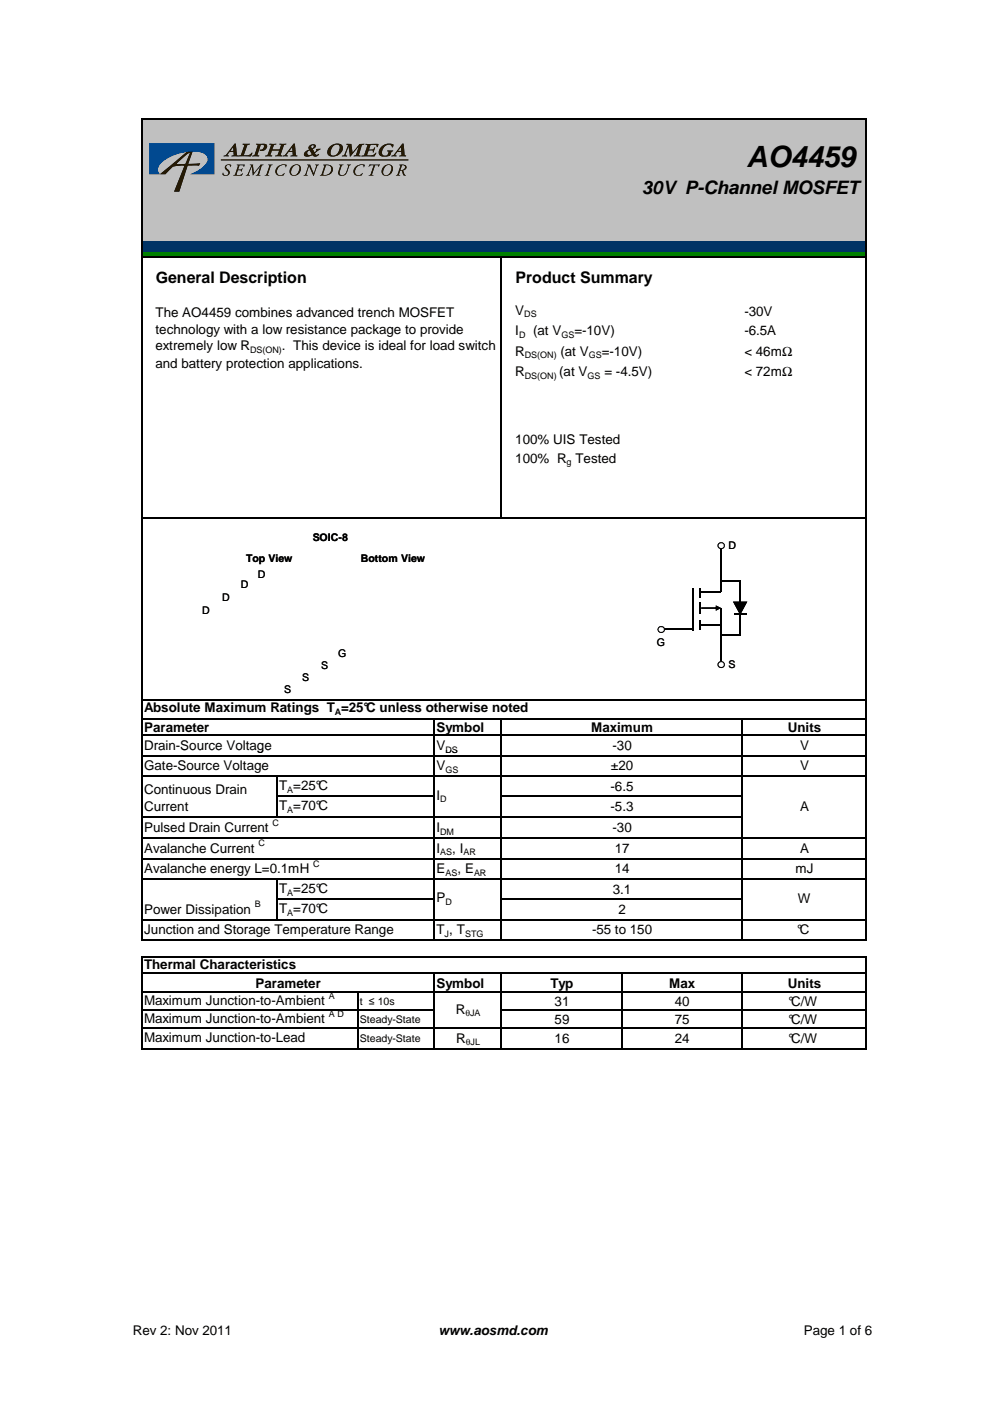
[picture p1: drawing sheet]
<svg xmlns="http://www.w3.org/2000/svg" width="210mm" height="297mm" viewBox="0 0 210 297" stroke-linecap="round" stroke-linejoin="round" font-family="sans-serif">
<path d="M30.1 25.3h153.6v25.8h-153.6z" fill="#c0c0c0"/>
<path d="M30.1 51.1h153.6v2.3h-153.6z" fill="#003365"/>
<path d="M30.1 53.3h153.6v1.3h-153.6z" fill="#008000"/>
<g fill="none" stroke="#000" stroke-width=".25">
<path d="M30 25v135.1M30.1 25.1h153.7M183.6 25.3v134.8M30.1 54.6h153.7M106.3 54.7v55.3M30.1 109.9h153.7M152.9 116.1v9.5h-4.4M152.9 128.9v11.6M156.9 130.2v4.5h-4M156.9 123.1v4.6M30.1 148.5h153.7M30.1 152.4h153.7"/>
<path d="M30.1 155.9h153.7M92 152.5v7.6M106.3 152.5v7.6M157.3 152.5v7.6"/>
</g>
<path d="M148.5 124.6v2.1M148.5 127.7v2.5M148.5 131.4v2.1" fill="none" stroke="#000" stroke-width=".42"/>
<path d="M140.8 133.5h6.1M146.9 124.6v9.1M148.5 132.4h4.4M152.9 123.1h4" fill="none" stroke="#000" stroke-width=".3"/>
<g fill="#000">
<path d="M148.7 128.8h3.4v.3h-3.4zM151.8 128.4l1.1 .5-1.1 .6z"/>
<path d="M155.4 127.6h3.1l-1.6 2.8zM155.6 127.8l.1-.2 1.3 2.5h-.2l1.4-2.5 .1 .2z"/>
</g>
<path d="M155.6 127.7h2.7l-1.4 2.5z" fill="#000"/>
<circle cx="152.9" cy="115.7" r=".66" fill="#fff"/>
<path d="M152.1 115.7a.75 .75 0 0 1 1.5 0 .75 .75 0 0 1-1.5 0zM152.4 115.7a.55 .55 0 0 0 1 0 .55 .55 0 0 0-1 0z" fill="#000"/>
<circle cx="140.2" cy="133.5" r=".64" fill="#fff"/>
<path d="M139.4 133.5a.76 .76 0 0 1 1.5 0 .76 .76 0 0 1-1.5 0zM139.7 133.5a.53 .53 0 0 0 1 0 .53 .53 0 0 0-1 0z" fill="#000"/>
<circle cx="152.9" cy="140.9" r=".66" fill="#fff"/>
<path d="M152.1 140.9a.8 .8 0 0 1 1.6 0 .8 .8 0 0 1-1.6 0zM152.4 140.9a.55 .55 0 0 0 1 0 .55 .55 0 0 0-1 0z" fill="#000"/>
<path d="M155.6 130.2h2.7" fill="none" stroke="#000" stroke-width=".3"/>
<g fill="#251a05">
<path d="M51.5 30.5h1.5l-.1 .1-.5 .2-.7 2.1a1.63 1.63 0 0 0 1.8-.5v.1a.59 .59 0 0 1-.5 .7l-2.5-.1 .1-.1 .5-.2 .7-2-.4-.2z"/>
<path d="M54.3 30.5h1.3a.72 .72 0 0 1 1 .3 .72 .72 0 0 1-.4 1 .74 .74 0 0 1-1.1 0l.1-.1a.62 .62 0 0 0 .6-.3 .62 .62 0 0 0-.1-.7l-.4 .1-.7 1.9-.1 .2 .5 .1-.1 .1-1.4 .1 .4-.3 .4-.9 .3-1.2-.3-.2z"/>
<path d="M57.1 30.5h1.5l-.1 .1-.4 .1-.3 1h.9h.6l.3-1-.4-.1 .1-.1h1.4l-.5 .2-.1 .3-.6 1.9 .3 .1v.1l-1.4-.1a.75 .75 0 0 0 .7-.8l.1-.3h-1.5l-.4 1 .4 .1v.1h-1.5l.5-.2 .2-.5 .6-1.7-.4-.1z"/>
<path d="M73.5 30.5h1l.3 1.8 1-1.3a1.21 1.21 0 0 1 1.4-.5l-.5 .4-.6 2 .4 .1-.1 .2-1.4-.1v-.1a.69 .69 0 0 0 .7-.8l.4-1.2-1.8 2.2h-.1l-.3-2.1-.6 1.7 .3 .2v.2h-1.1l.5-.4 .7-1.7 .1-.3-.4-.1z"/>
<path d="M77.5 30.5h2.7l-.1 .7-.2-.1a.52 .52 0 0 0-.3-.4 .52 .52 0 0 0-.5 0h-.5l-.3 1a.81 .81 0 0 0 1.1-.4h.1l-.3 1h-.2l.1-.3a.66 .66 0 0 0-1-.1l-.3 .9a1.61 1.61 0 0 0 2-.4v.1a.86 .86 0 0 1-1.3 .6l-1.9 .1v-.2a.46 .46 0 0 0 .7-.4l.6-1.9h-.4z"/>
<path d="M80.9 31.1a1.99 1.99 0 0 1 2.5-.3l-.2 .4a1 1 0 0 0-1-.6 1 1 0 0 0-.9 .8 .98 .98 0 0 0 .1 1.6 .68 .68 0 0 0 .8-.2 .68 .68 0 0 0 .1-.7l-.2-.1v-.1h1.3l-.3 .2a1.24 1.24 0 0 1-1.6 1.1 1.01 1.01 0 0 1-1.2-.5 1.01 1.01 0 0 1 .3-1.2z"/>
<path d="M47.9 35l.6-.1 .5 .1-.2 .4-.1-.4h-.5a.63 .63 0 0 0 .3 1.1 .81 .81 0 0 1-.2 1.1 .81 .81 0 0 1-1.1-.2l.1-.4a.54 .54 0 0 0 .7 .5 .54 .54 0 0 0 .2-.8l-.1-.2a.67 .67 0 0 1-.2-1.1z"/>
<path d="M50.2 34.9h1.7l-.2 .5a.58 .58 0 0 0-.9-.3l-.3 .8a.7 .7 0 0 0 .9-.2l-.2 .7a.44 .44 0 0 0-.4-.4 .44 .44 0 0 0-.4 .2l-.2 .8a1.17 1.17 0 0 0 1.3-.2l-.1 .1a.88 .88 0 0 1-1 .3h-1l.3-.1 .2-.4 .5-1.5z"/>
<path d="M53 34.9h.7l.1 1.8 1.1-1.3a.7 .7 0 0 1 1-.5l-.4 .3-.5 1.4-.1 .4 .3 .2h-1l.4-.2 .6-1.7-1.6 1.9-.2-1.9-.7 1.6 .3 .3h-.9l.1-.1a3.1 3.1 0 0 0 1.1-1.9z"/>
<path d="M56.9 34.9h.9l-.4 .3-.5 1.5-.1 .4 .3 .1h-1l.4-.2 .5-1.6 .1-.3z"/>
<path d="M58.9 35.3l.6-.3 1-.1 .3 .1-.2 .5a.76 .76 0 0 0-.7-.6 .76 .76 0 0 0-.7 .5l-.3 .4a.86 .86 0 0 0 .2 1.3 .86 .86 0 0 0 1.2-.4 .89 .89 0 0 1-1.4 .5 1.12 1.12 0 0 1 0-1.9z"/>
<path d="M65.1 34.9h.7l.7 1.8 .6-1.6-.3-.2h.8l-.3 .3-.8 2.1-1-2.1-.5 1.8 .2 .2h-.8l.3-.2 .3-.6 .4-1.3z"/>
<path d="M71.9 34.9h.9l-.4 .3-.4 1.7a.87 .87 0 0 0 1 .2 .87 .87 0 0 0 .5-.8l.3-1.2-.2-.2h.8a.77 .77 0 0 0-.6 .9 1.39 1.39 0 0 1-1.7 1.4 .62 .62 0 0 1-.3-.9l.3-1.1z"/>
<path d="M75.5 35.3l.5-.3 1-.1 .4 .1-.3 .5a.76 .76 0 0 0-.6-.6 .76 .76 0 0 0-.8 .5l-.3 .4a.86 .86 0 0 0 .2 1.3 .86 .86 0 0 0 1.3-.4 .89 .89 0 0 1-1.5 .5 1.12 1.12 0 0 1 .1-1.9z"/>
<path d="M78.4 34.8l2.1 .1-.2 .5-.2-.4h-.6l-.6 2 .2 .2h-.9l.4-.2 .6-2-.6 .1-.4 .2z"/>
<path d="M49.7 30.4h.3l.2 2a.4 .4 0 0 0 .3 .6v.2h-1.4l.5-.3-.1-.7h-.8l-.5 .6 .3 .2v.1l-1.1 .1 .6-.4zM49.4 31.2l-.6 .8h.7z"/>
<path d="M62.3 30.4h.2l.2 2a.4 .4 0 0 0 .4 .6l-.1 .2h-1.4l.5-.3-.1-.7h-.8l-.5 .6 .4 .2-.1 .1-1.1 .1 .6-.4zM61.9 31.2l-.6 .8h.7z"/>
<path d="M65.7 30.8l.5-.2a.51 .51 0 0 1 .8 .3 .51 .51 0 0 1-.6 .6l-.1 .1 .4 .7a.44 .44 0 0 0 .3-.7l1-.1-1.2 1a.5 .5 0 0 0 .8 .2 .81 .81 0 0 1-1.4 .2 1.31 1.31 0 0 1-1.8 0 1.26 1.26 0 0 1 1.2-1.2 .58 .58 0 0 1 .1-.9zM65.3 32a.48 .48 0 0 0 0 .8 .48 .48 0 0 0 .8-.2l-.5-.7zM66 30.9a.29 .29 0 0 0 .1 .5 .29 .29 0 0 0 .4-.3 .27 .27 0 0 0-.1-.4 .27 .27 0 0 0-.4 .2z"/>
<path d="M70 31.1l.9-.6a1.18 1.18 0 0 1 1.3 .1 1.18 1.18 0 0 1 .4 1.2 1.91 1.91 0 0 1-3.1 .9 1.58 1.58 0 0 1 .5-1.6zM70.7 30.9a1.63 1.63 0 0 0-.4 2 1.52 1.52 0 0 0 1.6-2.1l-.5-.2z"/>
<path d="M85.3 30.4h.3l.1 2a.4 .4 0 0 0 .4 .6v.2h-1.5l.5-.3v-.7h-.9l-.4 .6 .3 .2v.1l-1.1 .1 .5-.4zM85 31.2l-.6 .8h.7z"/>
<path d="M61.7 35.4a1.21 1.21 0 0 1 2 0 1.42 1.42 0 0 1-.5 1.5 1.42 1.42 0 0 1-1.6 .1 1.24 1.24 0 0 1 .1-1.6zM62.3 35.2l-.4 .5a.85 .85 0 0 0-.2 .9 .85 .85 0 0 0 .6 .6 1.46 1.46 0 0 0 1-2.1l-.4-.1z"/>
<path d="M68.5 34.9h.4a1.17 1.17 0 0 1 1.6 1.3 2.24 2.24 0 0 1-2.5 1h-.2l.4-.2 .5-1.7 .1-.2zM69.1 35l-.6 2a1.2 1.2 0 0 0 1.4-.3 1.2 1.2 0 0 0 .1-1.5z"/>
<path d="M81.2 35.4a1.21 1.21 0 0 1 2.1 0 1.42 1.42 0 0 1-.5 1.5 1.42 1.42 0 0 1-1.7 .1 1.24 1.24 0 0 1 .1-1.6zM81.8 35.2l-.4 .5a.85 .85 0 0 0-.2 .9 .85 .85 0 0 0 .6 .6 1.46 1.46 0 0 0 1.1-2.1l-.5-.1z"/>
<path d="M84.7 34.9a1.15 1.15 0 0 1 1.5 .6l-.2 .4-.5 .3a1.1 1.1 0 0 0 .6 1h-.5l-.5-1-.3 .1-.2 .7 .2 .2h-.8l.3-.2 .5-1.6 .1-.3zM85.3 35l-.4 .9 .2 .2a.55 .55 0 0 0 .7-.4 .55 .55 0 0 0-.4-.7z"/>
<path d="M33.9 36.9h1.2a3.8 3.8 0 0 1 2.3-1.7l1.7-.1-2.2 5.5h1.1l1.8-5.5h2.4l.2-.5-2.5 .2 1-2.8-1.4 .2zM37.4 34.7l2.2-2 .7-.3-1 2.4h-1.5z"/>
</g>
<path d="M46.8 33.9h39.8" fill="none" stroke="#251a05" stroke-width=".21"/>
<path d="M31.7 30.4h13.8v6.5h-5.2a5.4 5.4 0 0 0 3.8-3.1 1.58 1.58 0 0 0-1.4-1.5 10.1 10.1 0 0 0-8.8 2.5 1.46 1.46 0 0 0 0 2.1h-2.2z" fill="#014990"/>
<path d="M106.3 177.7h51v8.7h-51z" fill="#fff"/>
<g fill="none" stroke="#000" stroke-width=".25">
<path d="M152.9 116.1v9.5h-4.4M152.9 128.9v11.6M156.9 130.2v4.5h-4M156.9 123.1v4.6M30 155.8v43.6M30.1 155.9h153.7M92 156v43.4M106.3 156v43.4M157.3 156v43.4M183.6 156v43.4M30.1 160.2h153.7M30.1 164.5h153.7"/>
<path d="M30.1 173.2h127.3M30.1 177.7h153.7M58.6 164.7v8.6M58.8 168.9h33.3M106.4 168.9h51M30.1 182h153.7M30.1 186.4h153.7M30.1 195h153.7M30.1 199.3h153.7M58.6 186.5v8.6M58.8 190.7h33.3M106.4 190.7h51"/>
<path d="M30 202.7v19.8M30.1 214.1h62M30.1 202.8h153.7M30.1 206.3h153.7M30.1 210.2h153.7M30.1 218h153.7M75.9 210.4v12.1M92 206.5v16M106.3 206.5v16M106.4 214.1h77.4M131.8 206.5v16M157.3 206.5v16"/>
<path d="M183.6 202.9v19.6M30.1 222.3h153.7"/>
</g>
<path d="M148.5 124.6v2.1M148.5 127.7v2.5M148.5 131.4v2.1" fill="none" stroke="#000" stroke-width=".42"/>
<path d="M140.8 133.5h6.1M146.9 124.6v9.1M148.5 132.4h4.4M152.9 123.1h4" fill="none" stroke="#000" stroke-width=".3"/>
<g fill="#000">
<path d="M148.7 128.8h3.4v.3h-3.4zM151.8 128.4l1.1 .5-1.1 .6z"/>
<path d="M155.4 127.6h3.1l-1.6 2.8zM155.6 127.8l.1-.2 1.3 2.5h-.2l1.4-2.5 .1 .2z"/>
</g>
<path d="M155.6 127.7h2.7l-1.4 2.5z" fill="#000"/>
<circle cx="152.9" cy="115.7" r=".66" fill="#fff"/>
<path d="M152.1 115.7a.75 .75 0 0 1 1.5 0 .75 .75 0 0 1-1.5 0zM152.4 115.7a.55 .55 0 0 0 1 0 .55 .55 0 0 0-1 0z" fill="#000"/>
<circle cx="140.2" cy="133.5" r=".64" fill="#fff"/>
<path d="M139.4 133.5a.76 .76 0 0 1 1.5 0 .76 .76 0 0 1-1.5 0zM139.7 133.5a.53 .53 0 0 0 1 0 .53 .53 0 0 0-1 0z" fill="#000"/>
<circle cx="152.9" cy="140.9" r=".66" fill="#fff"/>
<path d="M152.1 140.9a.8 .8 0 0 1 1.6 0 .8 .8 0 0 1-1.6 0zM152.4 140.9a.55 .55 0 0 0 1 0 .55 .55 0 0 0-1 0z" fill="#000"/>
<path d="M155.6 130.2h2.7" fill="none" stroke="#000" stroke-width=".3"/>
<g fill="#251a05">
<path d="M51.5 30.5h1.5l-.1 .1-.5 .2-.7 2.1a1.63 1.63 0 0 0 1.8-.5v.1a.59 .59 0 0 1-.5 .7l-2.5-.1 .1-.1 .5-.2 .7-2-.4-.2z"/>
<path d="M54.3 30.5h1.3a.72 .72 0 0 1 1 .3 .72 .72 0 0 1-.4 1 .74 .74 0 0 1-1.1 0l.1-.1a.62 .62 0 0 0 .6-.3 .62 .62 0 0 0-.1-.7l-.4 .1-.7 1.9-.1 .2 .5 .1-.1 .1-1.4 .1 .4-.3 .4-.9 .3-1.2-.3-.2z"/>
<path d="M57.1 30.5h1.5l-.1 .1-.4 .1-.3 1h.9h.6l.3-1-.4-.1 .1-.1h1.4l-.5 .2-.1 .3-.6 1.9 .3 .1v.1l-1.4-.1a.75 .75 0 0 0 .7-.8l.1-.3h-1.5l-.4 1 .4 .1v.1h-1.5l.5-.2 .2-.5 .6-1.7-.4-.1z"/>
<path d="M73.5 30.5h1l.3 1.8 1-1.3a1.21 1.21 0 0 1 1.4-.5l-.5 .4-.6 2 .4 .1-.1 .2-1.4-.1v-.1a.69 .69 0 0 0 .7-.8l.4-1.2-1.8 2.2h-.1l-.3-2.1-.6 1.7 .3 .2v.2h-1.1l.5-.4 .7-1.7 .1-.3-.4-.1z"/>
<path d="M77.5 30.5h2.7l-.1 .7-.2-.1a.52 .52 0 0 0-.3-.4 .52 .52 0 0 0-.5 0h-.5l-.3 1a.81 .81 0 0 0 1.1-.4h.1l-.3 1h-.2l.1-.3a.66 .66 0 0 0-1-.1l-.3 .9a1.61 1.61 0 0 0 2-.4v.1a.86 .86 0 0 1-1.3 .6l-1.9 .1v-.2a.46 .46 0 0 0 .7-.4l.6-1.9h-.4z"/>
<path d="M80.9 31.1a1.99 1.99 0 0 1 2.5-.3l-.2 .4a1 1 0 0 0-1-.6 1 1 0 0 0-.9 .8 .98 .98 0 0 0 .1 1.6 .68 .68 0 0 0 .8-.2 .68 .68 0 0 0 .1-.7l-.2-.1v-.1h1.3l-.3 .2a1.24 1.24 0 0 1-1.6 1.1 1.01 1.01 0 0 1-1.2-.5 1.01 1.01 0 0 1 .3-1.2z"/>
<path d="M47.9 35l.6-.1 .5 .1-.2 .4-.1-.4h-.5a.63 .63 0 0 0 .3 1.1 .81 .81 0 0 1-.2 1.1 .81 .81 0 0 1-1.1-.2l.1-.4a.54 .54 0 0 0 .7 .5 .54 .54 0 0 0 .2-.8l-.1-.2a.67 .67 0 0 1-.2-1.1z"/>
<path d="M50.2 34.9h1.7l-.2 .5a.58 .58 0 0 0-.9-.3l-.3 .8a.7 .7 0 0 0 .9-.2l-.2 .7a.44 .44 0 0 0-.4-.4 .44 .44 0 0 0-.4 .2l-.2 .8a1.17 1.17 0 0 0 1.3-.2l-.1 .1a.88 .88 0 0 1-1 .3h-1l.3-.1 .2-.4 .5-1.5z"/>
<path d="M53 34.9h.7l.1 1.8 1.1-1.3a.7 .7 0 0 1 1-.5l-.4 .3-.5 1.4-.1 .4 .3 .2h-1l.4-.2 .6-1.7-1.6 1.9-.2-1.9-.7 1.6 .3 .3h-.9l.1-.1a3.1 3.1 0 0 0 1.1-1.9z"/>
<path d="M56.9 34.9h.9l-.4 .3-.5 1.5-.1 .4 .3 .1h-1l.4-.2 .5-1.6 .1-.3z"/>
<path d="M58.9 35.3l.6-.3 1-.1 .3 .1-.2 .5a.76 .76 0 0 0-.7-.6 .76 .76 0 0 0-.7 .5l-.3 .4a.86 .86 0 0 0 .2 1.3 .86 .86 0 0 0 1.2-.4 .89 .89 0 0 1-1.4 .5 1.12 1.12 0 0 1 0-1.9z"/>
<path d="M65.1 34.9h.7l.7 1.8 .6-1.6-.3-.2h.8l-.3 .3-.8 2.1-1-2.1-.5 1.8 .2 .2h-.8l.3-.2 .3-.6 .4-1.3z"/>
<path d="M71.9 34.9h.9l-.4 .3-.4 1.7a.87 .87 0 0 0 1 .2 .87 .87 0 0 0 .5-.8l.3-1.2-.2-.2h.8a.77 .77 0 0 0-.6 .9 1.39 1.39 0 0 1-1.7 1.4 .62 .62 0 0 1-.3-.9l.3-1.1z"/>
<path d="M75.5 35.3l.5-.3 1-.1 .4 .1-.3 .5a.76 .76 0 0 0-.6-.6 .76 .76 0 0 0-.8 .5l-.3 .4a.86 .86 0 0 0 .2 1.3 .86 .86 0 0 0 1.3-.4 .89 .89 0 0 1-1.5 .5 1.12 1.12 0 0 1 .1-1.9z"/>
<path d="M78.4 34.8l2.1 .1-.2 .5-.2-.4h-.6l-.6 2 .2 .2h-.9l.4-.2 .6-2-.6 .1-.4 .2z"/>
<path d="M49.7 30.4h.3l.2 2a.4 .4 0 0 0 .3 .6v.2h-1.4l.5-.3-.1-.7h-.8l-.5 .6 .3 .2v.1l-1.1 .1 .6-.4zM49.4 31.2l-.6 .8h.7z"/>
<path d="M62.3 30.4h.2l.2 2a.4 .4 0 0 0 .4 .6l-.1 .2h-1.4l.5-.3-.1-.7h-.8l-.5 .6 .4 .2-.1 .1-1.1 .1 .6-.4zM61.9 31.2l-.6 .8h.7z"/>
<path d="M65.7 30.8l.5-.2a.51 .51 0 0 1 .8 .3 .51 .51 0 0 1-.6 .6l-.1 .1 .4 .7a.44 .44 0 0 0 .3-.7l1-.1-1.2 1a.5 .5 0 0 0 .8 .2 .81 .81 0 0 1-1.4 .2 1.31 1.31 0 0 1-1.8 0 1.26 1.26 0 0 1 1.2-1.2 .58 .58 0 0 1 .1-.9zM65.3 32a.48 .48 0 0 0 0 .8 .48 .48 0 0 0 .8-.2l-.5-.7zM66 30.9a.29 .29 0 0 0 .1 .5 .29 .29 0 0 0 .4-.3 .27 .27 0 0 0-.1-.4 .27 .27 0 0 0-.4 .2z"/>
<path d="M70 31.1l.9-.6a1.18 1.18 0 0 1 1.3 .1 1.18 1.18 0 0 1 .4 1.2 1.91 1.91 0 0 1-3.1 .9 1.58 1.58 0 0 1 .5-1.6zM70.7 30.9a1.63 1.63 0 0 0-.4 2 1.52 1.52 0 0 0 1.6-2.1l-.5-.2z"/>
<path d="M85.3 30.4h.3l.1 2a.4 .4 0 0 0 .4 .6v.2h-1.5l.5-.3v-.7h-.9l-.4 .6 .3 .2v.1l-1.1 .1 .5-.4zM85 31.2l-.6 .8h.7z"/>
<path d="M61.7 35.4a1.21 1.21 0 0 1 2 0 1.42 1.42 0 0 1-.5 1.5 1.42 1.42 0 0 1-1.6 .1 1.24 1.24 0 0 1 .1-1.6zM62.3 35.2l-.4 .5a.85 .85 0 0 0-.2 .9 .85 .85 0 0 0 .6 .6 1.46 1.46 0 0 0 1-2.1l-.4-.1z"/>
<path d="M68.5 34.9h.4a1.17 1.17 0 0 1 1.6 1.3 2.24 2.24 0 0 1-2.5 1h-.2l.4-.2 .5-1.7 .1-.2zM69.1 35l-.6 2a1.2 1.2 0 0 0 1.4-.3 1.2 1.2 0 0 0 .1-1.5z"/>
<path d="M81.2 35.4a1.21 1.21 0 0 1 2.1 0 1.42 1.42 0 0 1-.5 1.5 1.42 1.42 0 0 1-1.7 .1 1.24 1.24 0 0 1 .1-1.6zM81.8 35.2l-.4 .5a.85 .85 0 0 0-.2 .9 .85 .85 0 0 0 .6 .6 1.46 1.46 0 0 0 1.1-2.1l-.5-.1z"/>
<path d="M84.7 34.9a1.15 1.15 0 0 1 1.5 .6l-.2 .4-.5 .3a1.1 1.1 0 0 0 .6 1h-.5l-.5-1-.3 .1-.2 .7 .2 .2h-.8l.3-.2 .5-1.6 .1-.3zM85.3 35l-.4 .9 .2 .2a.55 .55 0 0 0 .7-.4 .55 .55 0 0 0-.4-.7z"/>
<path d="M33.9 36.9h1.2a3.8 3.8 0 0 1 2.3-1.7l1.7-.1-2.2 5.5h1.1l1.8-5.5h2.4l.2-.5-2.5 .2 1-2.8-1.4 .2zM37.4 34.7l2.2-2 .7-.3-1 2.4h-1.5z"/>
</g>
<path d="M46.8 33.9h39.8" fill="none" stroke="#251a05" stroke-width=".21"/>
<path d="M31.7 30.4h13.8v6.5h-5.2a5.4 5.4 0 0 0 3.8-3.1 1.58 1.58 0 0 0-1.4-1.5 10.1 10.1 0 0 0-8.8 2.5 1.46 1.46 0 0 0 0 2.1h-2.2z" fill="#014990"/>
<text font-size="6.2" x="158.3" y="35.4">AO4459</text>
<text font-size="3.9" x="136.1" y="41.2">30V P-Channel MOSFET</text>
<g font-size="3.4">
<text x="33" y="59.9">General Description</text>
<text x="109.3" y="59.9">Product Summary</text>
</g>
<g font-size="2.8">
<text x="33" y="67.2">The AO4459 combines advanced trench MOSFET</text>
<text x="33" y="70.7">technology with a low resistance package to provide</text>
<text x="109.3" y="66.8">V</text>
<text x="109.3" y="71.1">I</text>
<text x="113" y="71.1">(at V</text>
<text x="121.8" y="71.1">=-10V)</text>
<text x="157.8" y="71.1">-6.5A</text>
<text x="157.8" y="67">-30V</text>
<text x="33" y="74.3">extremely low R</text>
<text x="59.8" y="74.3">. This device is ideal for load switch</text>
<text x="109.3" y="75.4">R</text>
<text x="118.8" y="75.4">(at V</text>
<text x="127.6" y="75.4">=-10V)</text>
<text x="157.8" y="75.4">&lt; 46mΩ</text>
<text x="33" y="78.1">and battery protection applications.</text>
<text x="109.3" y="79.7">R</text>
<text x="118.6" y="79.7">(at V</text>
<text x="128.1" y="79.7">= -4.5V)</text>
<text x="157.8" y="79.7">&lt; 72mΩ</text>
<text x="109.3" y="94.2">100% UIS Tested</text>
<text x="109.3" y="98.1">100% R Tested</text>
<text x="30.6" y="151">Absolute Maximum Ratings T =25°C unless otherwise noted</text>
<text x="30.6" y="155.1">Parameter</text>
<text x="92.5" y="155.1">Symbol</text>
<text x="125.3" y="155.1">Maximum</text>
<text x="167" y="155.1">Units</text>
<text x="30.6" y="159">Drain-Source Voltage</text>
<text x="92.5" y="159">V</text>
<text x="129.9" y="159">-30</text>
<text x="169.6" y="159">V</text>
<text x="30.6" y="163.3">Gate-Source Voltage</text>
<text x="59.2" y="167.5">T =25°C</text>
<text x="92.5" y="163.3">V</text>
<text x="129.5" y="167.6">-6.5</text>
<text x="129.5" y="163.3">±20</text>
<text x="169.6" y="163.3">V</text>
<text x="30.6" y="168.4">Continuous Drain</text>
<text x="30.6" y="172">Current</text>
<text x="59.2" y="171.8">T =70°C</text>
<text x="92.5" y="169.5">I</text>
<text x="129.5" y="172">-5.3</text>
<text x="169.6" y="172">A</text>
<text x="30.6" y="176.5">Pulsed Drain Current</text>
<text x="92.5" y="176.5">I</text>
<text x="129.9" y="176.5">-30</text>
<text x="30.6" y="180.8">Avalanche Current</text>
<text x="30.6" y="185.1">Avalanche energy L=0.1mH</text>
<text x="92.5" y="180.8">I</text>
<text x="92.5" y="185.1">E</text>
<text x="95.9" y="180.8">, I</text>
<text x="97" y="185.1">, E</text>
<text x="130.3" y="185.1">14</text>
<text x="130.3" y="180.8">17</text>
<text x="168.7" y="185.1">mJ</text>
<text x="169.6" y="180.8">A</text>
<text x="59.2" y="189.3">T =25°C</text>
<text x="92.5" y="191.3">P</text>
<text x="129.9" y="189.4">3.1</text>
<text x="169.2" y="191.5">W</text>
<text x="30.6" y="193.8">Power Dissipation</text>
<text x="59.2" y="193.6">T =70°C</text>
<text x="131.1" y="193.8">2</text>
<text x="30.6" y="198.1">Junction and Storage Temperature Range</text>
<text x="92.5" y="198.1">T , T</text>
<text x="125.5" y="198.1">-55 to 150</text>
<text x="169" y="198.1">°C</text>
<text x="30.6" y="205.5">Thermal Characteristics</text>
<text x="54.2" y="209.4">Parameter</text>
<text x="92.5" y="209.4">Symbol</text>
<text x="116.7" y="209.4">Typ</text>
<text x="141.9" y="209.4">Max</text>
<text x="167" y="209.4">Units</text>
<text x="30.6" y="213.1">Maximum Junction-to-Ambient</text>
<text x="96.6" y="214.9">R</text>
<text x="117.6" y="213.3">31</text>
<text x="143.1" y="213.3">40</text>
<text x="167.2" y="213.3">°C/W</text>
<text x="30.6" y="221">Maximum Junction-to-Lead</text>
<text x="30.6" y="217">Maximum Junction-to-Ambient</text>
<text x="96.7" y="221.1">R</text>
<text x="117.6" y="221.1">16</text>
<text x="117.6" y="217.2">59</text>
<text x="143.1" y="217.2">75</text>
<text x="143.1" y="221.1">24</text>
<text x="167.2" y="221.1">°C/W</text>
<text x="167.2" y="217.2">°C/W</text>
<text x="28.2" y="283">Rev 2: Nov 2011</text>
<text x="93" y="283">www.aosmd.com</text>
<text x="170.4" y="283">Page 1 of 6</text>
</g>
<g font-size="2.2">
<text x="52.2" y="119.2">Top View</text>
<text x="66.3" y="114.6">SOIC-8</text>
<text x="76.5" y="119.2">Bottom View</text>
<text x="154.5" y="116.5">D</text>
<text x="51.1" y="124.8">D</text>
<text x="54.7" y="122.5">D</text>
<text x="42.8" y="130.1">D</text>
<text x="47.1" y="127.5">D</text>
<text x="139.3" y="136.9">G</text>
<text x="68.1" y="141.9">S</text>
<text x="71.7" y="139.2">G</text>
<text x="154.5" y="141.6">S</text>
<text x="60.3" y="146.9">S</text>
<text x="64.1" y="144.4">S</text>
<text x="76.3" y="213">t ≤ 10s</text>
<text x="76.3" y="216.9">Steady-State</text>
<text x="76.3" y="221">Steady-State</text>
</g>
<g font-size="1.9">
<text x="110.1" y="71.6">D</text>
<text x="111.2" y="67.3">DS</text>
<text x="119" y="71.6">GS</text>
<text x="53" y="74.8">DS(ON)</text>
<text x="111.3" y="75.9">DS(ON)</text>
<text x="124.8" y="75.9">GS</text>
<text x="111.3" y="80.3">DS(ON)</text>
<text x="124.6" y="80.3">GS</text>
<text x="120.1" y="98.6">g</text>
<text x="71" y="151.6">A</text>
<text x="94.4" y="159.6">DS</text>
<text x="94.4" y="163.9">GS</text>
<text x="60.9" y="168.1">A</text>
<text x="60.9" y="172.4">A</text>
<text x="93.3" y="170.1">D</text>
<text x="54.8" y="179.4">C</text>
<text x="57.8" y="175.1">C</text>
<text x="93.3" y="177">DM</text>
<text x="66.4" y="183.7">C</text>
<text x="93.3" y="181.4">AS</text>
<text x="94.4" y="185.7">AS</text>
<text x="98.3" y="181.4">AR</text>
<text x="100.5" y="185.7">AR</text>
<text x="60.9" y="189.9">A</text>
<text x="94.4" y="191.9">D</text>
<text x="54" y="192.4">B</text>
<text x="60.9" y="194.2">A</text>
<text x="94.3" y="198.6">J</text>
<text x="98.6" y="198.6">STG</text>
<text x="69.7" y="215.6">A D</text>
<text x="69.7" y="211.7">A</text>
<text x="98.7" y="215.5">θJA</text>
<text x="98.8" y="221.7">θJL</text>
</g>
</svg>
